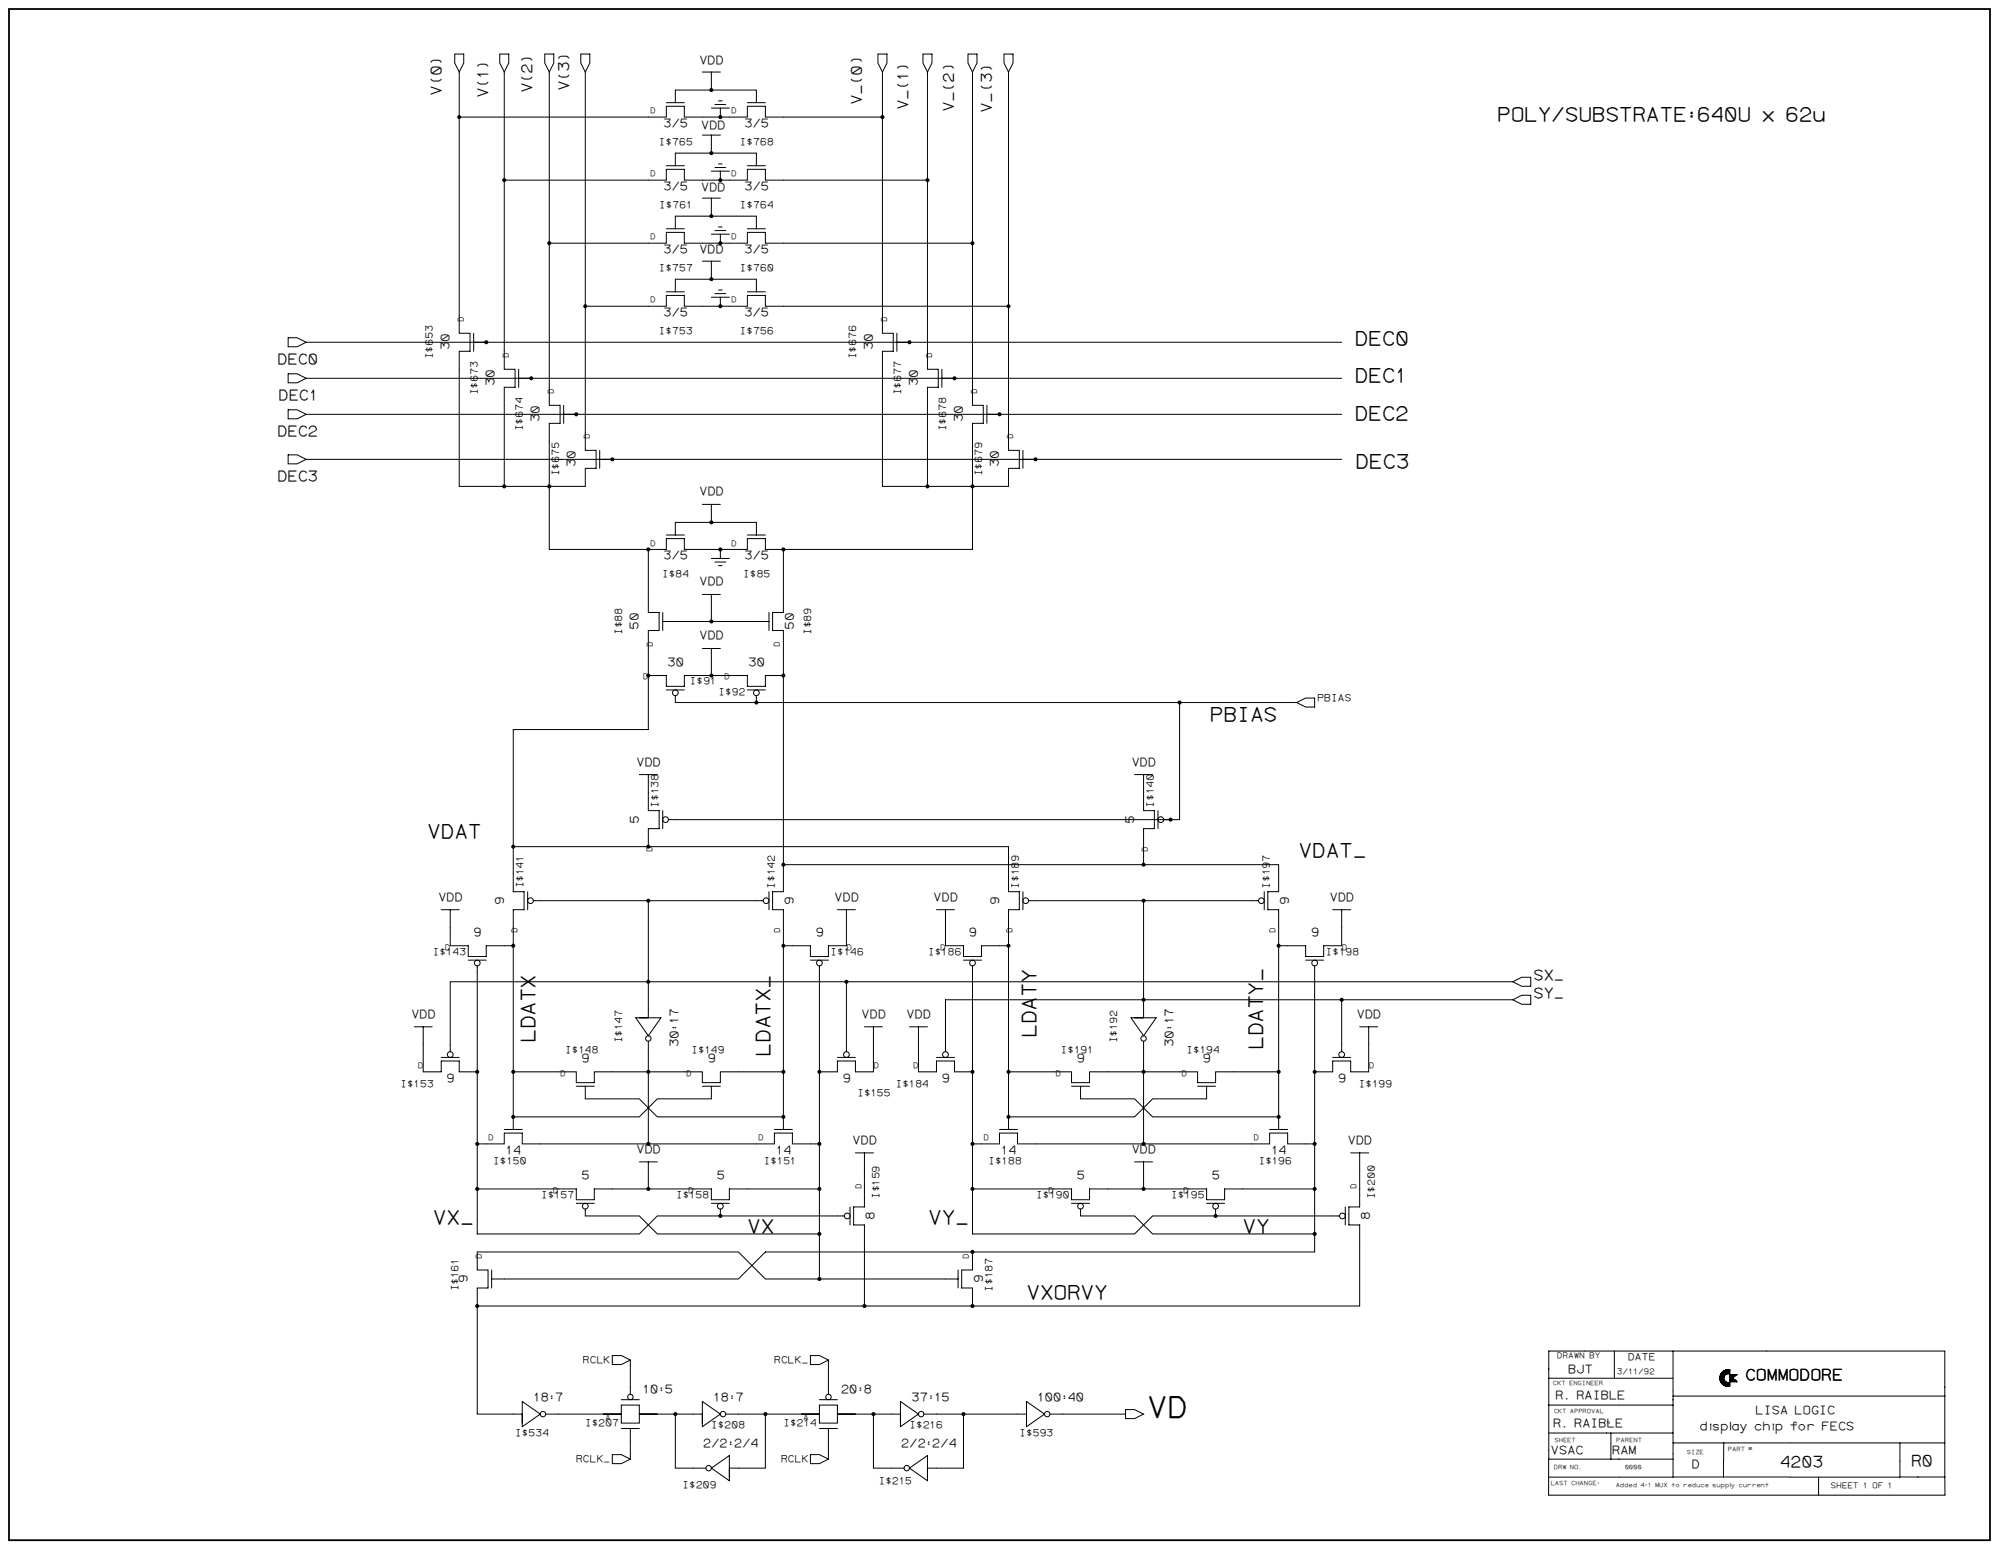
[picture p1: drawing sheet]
<svg xmlns="http://www.w3.org/2000/svg" width="1189mm" height="921mm" viewBox="0 0 1189 921" stroke-linecap="round" stroke-linejoin="round" font-family="sans-serif">
<path d="M5 5h1179v911h-1179z" fill="#fff" stroke="#fff" stroke-width=".59"/>
<path d="M5 5h1179v911h-1179z" fill="none" stroke="#000" stroke-width="1.1"/>
<g fill="#000" stroke="#000" stroke-width=".59">
<circle cx="423" cy="54" r=".9"/>
<circle cx="273" cy="70" r=".9"/>
<circle cx="428" cy="70" r=".9"/>
<circle cx="525" cy="70" r=".9"/>
<circle cx="423" cy="91" r=".9"/>
<circle cx="300" cy="107" r=".9"/>
<circle cx="428" cy="107" r=".9"/>
<circle cx="552" cy="107" r=".9"/>
<circle cx="423" cy="129" r=".9"/>
<circle cx="327" cy="145" r=".9"/>
<circle cx="428" cy="145" r=".9"/>
<circle cx="578" cy="145" r=".9"/>
<circle cx="423" cy="166" r=".9"/>
<circle cx="348" cy="182" r=".9"/>
<circle cx="428" cy="182" r=".9"/>
<circle cx="600" cy="182" r=".9"/>
<circle cx="289" cy="204" r=".9"/>
<circle cx="541" cy="204" r=".9"/>
<circle cx="316" cy="225" r=".9"/>
<circle cx="568" cy="225" r=".9"/>
<circle cx="343" cy="246" r=".9"/>
<circle cx="594" cy="246" r=".9"/>
<circle cx="364" cy="273" r=".9"/>
<circle cx="616" cy="273" r=".9"/>
<circle cx="300" cy="289" r=".9"/>
<circle cx="327" cy="289" r=".9"/>
<circle cx="552" cy="289" r=".9"/>
<circle cx="578" cy="289" r=".9"/>
<circle cx="423" cy="311" r=".9"/>
<circle cx="386" cy="327" r=".9"/>
<circle cx="428" cy="327" r=".9"/>
<circle cx="466" cy="327" r=".9"/>
<circle cx="423" cy="370" r=".9"/>
<circle cx="386" cy="402" r=".9"/>
<circle cx="423" cy="402" r=".9"/>
<circle cx="450" cy="418" r=".9"/>
<circle cx="466" cy="402" r=".9"/>
<circle cx="702" cy="418" r=".9"/>
<circle cx="696" cy="487" r=".9"/>
<circle cx="305" cy="503" r=".9"/>
<circle cx="386" cy="503" r=".9"/>
<circle cx="466" cy="514" r=".9"/>
<circle cx="680" cy="514" r=".9"/>
<circle cx="386" cy="536" r=".9"/>
<circle cx="680" cy="536" r=".9"/>
<circle cx="305" cy="562" r=".9"/>
<circle cx="466" cy="562" r=".9"/>
<circle cx="600" cy="562" r=".9"/>
<circle cx="760" cy="562" r=".9"/>
<circle cx="386" cy="584" r=".9"/>
<circle cx="503" cy="584" r=".9"/>
<circle cx="680" cy="595" r=".9"/>
<circle cx="798" cy="595" r=".9"/>
<circle cx="284" cy="637" r=".9"/>
<circle cx="305" cy="637" r=".9"/>
<circle cx="386" cy="637" r=".9"/>
<circle cx="466" cy="637" r=".9"/>
<circle cx="487" cy="637" r=".9"/>
<circle cx="578" cy="637" r=".9"/>
<circle cx="600" cy="637" r=".9"/>
<circle cx="680" cy="637" r=".9"/>
<circle cx="760" cy="637" r=".9"/>
<circle cx="782" cy="637" r=".9"/>
<circle cx="305" cy="664" r=".9"/>
<circle cx="466" cy="664" r=".9"/>
<circle cx="600" cy="664" r=".9"/>
<circle cx="760" cy="664" r=".9"/>
<circle cx="284" cy="680" r=".9"/>
<circle cx="386" cy="680" r=".9"/>
<circle cx="487" cy="680" r=".9"/>
<circle cx="578" cy="680" r=".9"/>
<circle cx="680" cy="680" r=".9"/>
<circle cx="782" cy="680" r=".9"/>
<circle cx="284" cy="707" r=".9"/>
<circle cx="386" cy="707" r=".9"/>
<circle cx="487" cy="707" r=".9"/>
<circle cx="578" cy="707" r=".9"/>
<circle cx="680" cy="707" r=".9"/>
<circle cx="782" cy="707" r=".9"/>
<circle cx="428" cy="723" r=".9"/>
<circle cx="487" cy="734" r=".9"/>
<circle cx="723" cy="723" r=".9"/>
<circle cx="782" cy="734" r=".9"/>
<circle cx="578" cy="744" r=".9"/>
<circle cx="284" cy="777" r=".9"/>
<circle cx="487" cy="761" r=".9"/>
<circle cx="514" cy="777" r=".9"/>
<circle cx="578" cy="777" r=".9"/>
<circle cx="402" cy="841" r=".9"/>
<circle cx="455" cy="841" r=".9"/>
<circle cx="519" cy="841" r=".9"/>
<circle cx="573" cy="841" r=".9"/>
</g>
<g fill="none" stroke="#000" stroke-width=".59">
<path d="M270 32h6v5l-3 6-3-6zM297 32h6v5l-3 6-3-6zM324 32h5v5l-2 6-3-6zM345 32h6v5l-3 6-3-6zM522 32h5v5l-2 6-3-6zM549 32h5v5l-2 6-3-6zM576 32h5v5l-3 6-2-6zM597 32h5v5l-2 6-3-6zM273 43v155h7v11h-7v80h75v-10h7v-11h-7v-225M300 43v177h6v10h-6v59M327 43v198h6v11h-6v75h59v37h6v11h-6v59h-81v96h7v11h-7v131M418 43h10"/>
<path d="M423 43v11M427 60h2M525 43v155h6v11h-6v80h75v-10h6v-11h-6v-225M552 43v177h6v10h-6v59M578 43v198h7v11h-7v75h-112v37h-7v11h7v155h-7v11h7v131M273 70h123v-7h11v7h37v-7h11v7h70M396 61h11M402 61v-7h48v7M423 64h11M425 62h7M428 64v6M444 61h11"/>
<path d="M396 99h11M402 99v-8h48v8M418 80h10M423 80v11M425 100h7M427 97h2M444 99h11M300 107h96v-6h11v6h37v-6h11v6h97M418 118h10M423 118v11M423 102h11M428 102v5"/>
<path d="M396 136h11M402 136v-7h48v7M423 139h11M425 137h7M427 135h2M428 139v6M444 136h11M327 145h69v-7h11v7h37v-7h11v7h123M418 155h10M423 155v11M396 174h11M402 174v-8h48v8"/>
<path d="M423 177h11M425 175h7M427 172h2M428 177v5M444 174h11M282 198v11M348 182h48v-6h11v6h37v-6h11v6h145M533 198v11M171 201h6l5 3-5 2h-6zM182 204h616M308 220v10M560 220v10"/>
<path d="M171 222h6l5 3-5 3h-6zM182 225h616M171 244h6l5 2-5 3h-6zM182 246h616M335 241v11M587 241v11M171 270h6l5 3-5 3h-6zM182 273h616M357 268v11M608 268v11M418 300h10M423 300v11"/>
<path d="M396 318h11M402 318v-7h48v7M444 318h11M386 327h10v-7h11v7h37v-7h11v7h11M423 332h11M425 334h7M427 336h2M428 327v5M418 353h10M423 353v17M394 370h63M394 364v11"/>
<path d="M457 364v11M418 386h10M423 386v16M386 402h10v6h11v-6h37v6h11v-6h11M396 410h11M402 414v4h369M444 410h11M450 414v4M702 418v69h-304M771 418l6-3h5v5h-5zM380 461h11M386 461v21h6v11h-6v10"/>
<path d="M675 461h10M680 461v21h7v11h-7v21M394 482v11M689 482v11M692 487h4M305 503h295v27h6v11h-6v131M466 514h294v16h-6v11h6v131M314 530v11M317 536h69v69M386 536h68M457 530v11M608 530v11"/>
<path d="M612 536h68v69M680 536h68M752 530v11M262 541h11M268 541v21h10v7h11v-7h16M498 541h11M503 541v21h-10v7h-11v-7h-16M557 541h11M562 541v21h11v7h11v-7h16M793 541h10M798 541v21h-11v7h-10v-7h-17M278 571h11"/>
<path d="M284 574v160h96l11-11h111M482 571h11M487 574v187M573 571h11M578 574v160h97l10-11h112M777 571h10M782 574v170h-327l-16 17h-147M503 584v41M798 595v30M900 584h-632v41M900 584l5-3h5v5h-5zM900 595l5-3h5v5h-5z"/>
<path d="M900 595h-338v30M246 611h11M252 611v26h10v-6h11v6h11M378 605h15l-7 11zM386 619v61M514 611h11M519 611v26h-10v-6h-11v6h-11M541 611h11M546 611v26h11v-6h11v6h10M673 605h15l-8 11zM680 619v61M809 611h10"/>
<path d="M814 611v26h-11v-6h-10v6h-11M262 629h11M305 637h38v7h10v-7h65v7h10v-7h38M498 629h11M557 629h11M600 637h37v7h11v-7h64v7h11v-7h37M793 629h10M343 646h10M348 646v7h32l11 11h75M418 646h10M423 646v7h-32l-11 11h-75M637 646h11"/>
<path d="M643 646v7h32l10 11h75M712 646h11M718 646v7h-33l-10 11h-75M300 672h11M461 672h10M594 672h11M755 672h11M284 680h16v-6h11v6h150v-6h10v6h16M380 691h11M386 691v16M509 686h10M514 686v32h-6v10h6v49h295v-49h-7v-10h7v-32"/>
<path d="M578 680h16v-6h11v6h150v-6h11v6h16M675 691h10M680 691v16h38v6h10v-6h54M803 686h11M284 707h59v6h10v-6h70v6h11v-6h53M343 716h10M348 719v4h32l11 11h96M423 716h11M428 719v4M506 718v10M578 707h59v6h11v-6h32M637 716h11"/>
<path d="M643 719v4h32l10 11h97M718 716h10M723 719v4M800 718v10M292 755v11M570 755v11M578 744v11h-6v11h6v11M284 777v64h27M284 777h230M487 761h-32l-16-17h-155v11h6v11h-6v11M487 761h83M364 806h6l5 3-5 2h-6z"/>
<path d="M375 809v20M482 806h5l6 3-6 2h-5zM493 809v20M921 803h236v86h-236zM921 820h74M960 803v16M995 803v75h-74M1023 819h2v5v-3l1 3-1-4 1 1v3v-3l1 1h2v2h-2h-1v-2v2M1023 818v4v-5l1 5v-5v6v-7v6v-5v5l-1-5v4M1024 819v4v-7v3v-3v7M1024 819l1-3v7M1024 816v7"/>
<path d="M1025 816v1M1025 816v7v-7l-1 7 1-7v7v-4v4l1-2-1 3v-4v4v-3l1 3v-3v3v-2v2v-2l1 2v-2v2v-2v2v-2l1 2v-2v2l1-2v2v-2l-1 2v-2v2v-2v2v-2l-1 2v-2v2v-2M1025 815v8v-7v7v-7h-1v7h1h-1v-7v6v-3M1026 815l-3 3 1 1h-1l1-1-1 1h1h-1h1v2l-1-2 1 1h-1v1l2 2-1-1 1 1v-1v1v-1v1l-1-2M1026 815l-1 3M1026 815v3M1026 817v-2v3l-1-3v3v-3v4M1026 817v-2v3M1026 817v-2v2M1027 817h.1M1028 815v2l1-2v2v-2v2v-2l-1 2v-2v2v-2v2l-2-1h2l-1 1v-2v2l1-2v2v-2v2v-2v2l-1-2v2v-2v2v-2v2v-2l-1 2v-2v2M1028 815l1 2v-2l-1 2v-2v2v-2l-1 2v-2v2v-2v2l-1-2v2v-2v2v-2v3l1-1h2"/>
<path d="M1029 817h4l-2 2h-2zM1029 820h2l2 2h-4zM1029 815a5 5 0 0 0-6 4 5 5 0 0 0 6 5v-2a2.7 2.7 0 0 1-4-3 2.7 2.7 0 0 1 4-2M1029 815h-3l-1 3v-3v4v-3v8M1029 815v2M1029 819h2M1029 818h3M1029 817h2M1029 817v2M1030 817v2M1030 820v2M1031 820v2v-2v2v-2l1 2"/>
<path d="M1031 817v2M1031 817h2l-2 2zM1031 820h-2h2l-2 1h3h-3h3h-3l4 1-1-1v1M1031 817v2h-2M1032 817v1h-3M1032 817v1M1033 817h.1M311 833l10 8-10 7zM370 832h10M418 833l10 8-10 7zM487 832h11M536 833l10 8-10 7z"/>
<path d="M610 833l11 8-11 7zM669 838h6l5 3-5 3h-6zM921 836h74M995 830h162M1026 821v3v-3v3v-2v2l1-2v2v-2v2v-2v2l1-2v2v-2l1 2M1027 823h2M1029 821h4M1029 822v-2v2v-2v2l1-2v2v-2v2M1032 822v-1v1M325 841h45M370 841v5h10v-5M370 841v-5h10v5"/>
<path d="M370 849h10M375 849v19M380 841h38M402 841v32h18M432 841h55M455 841v32h-21M487 841v5h11v-5M487 841v-5h11v5M487 849h11M493 849v19M498 841h38M519 841v32h19"/>
<path d="M549 841h61M573 841v32h-21M624 841h45M921 852h74M958 852v16M995 858h162M1025 858v20M1130 858v20h-65M364 865h6l5 3-5 2h-6zM423 873l11-7v15zM482 865h5l6 3-6 2h-5zM541 873l11-7v15z"/>
<path d="M921 868h74M995 878h70M1082 878v11M1130 878h27"/>
<circle cx="402" cy="412" r="1.7"/>
<circle cx="450" cy="412" r="1.7"/>
<circle cx="396" cy="487" r="1.7"/>
<circle cx="690" cy="487" r="1.7"/>
<circle cx="316" cy="536" r="1.7"/>
<circle cx="456" cy="536" r="1.7"/>
<circle cx="610" cy="536" r="1.7"/>
<circle cx="750" cy="536" r="1.7"/>
<circle cx="284" cy="573" r="1.7"/>
<circle cx="487" cy="573" r="1.7"/>
<circle cx="578" cy="573" r="1.7"/>
<circle cx="782" cy="573" r="1.7"/>
<circle cx="386" cy="618" r="1.6"/>
<circle cx="680" cy="618" r="1.6"/>
<circle cx="268" cy="627" r="1.7"/>
<circle cx="503" cy="627" r="1.7"/>
<circle cx="562" cy="627" r="1.7"/>
<circle cx="798" cy="627" r="1.7"/>
<circle cx="348" cy="717" r="1.7"/>
<circle cx="428" cy="717" r="1.7"/>
<circle cx="643" cy="717" r="1.7"/>
<circle cx="723" cy="717" r="1.7"/>
<circle cx="504" cy="723" r="1.7"/>
<circle cx="798" cy="723" r="1.7"/>
<circle cx="375" cy="831" r="1.6"/>
<circle cx="493" cy="831" r="1.6"/>
<circle cx="323" cy="841" r="1.6"/>
<circle cx="430" cy="841" r="1.6"/>
<circle cx="548" cy="841" r="1.6"/>
<circle cx="623" cy="841" r="1.6"/>
<circle cx="421" cy="873" r="1.6"/>
<circle cx="539" cy="873" r="1.6"/>
</g>
<text font-size="17.9" x="682" y="842">VD</text>
<g font-size="11.9">
<text x="890" y="72">POLY/SUBSTRATE:640U x 62u</text>
<text x="806" y="205">DEC0</text>
<text x="806" y="227">DEC1</text>
<text x="806" y="250">DEC2</text>
<text x="806" y="278">DEC3</text>
<text x="719" y="429">PBIAS</text>
<text x="254" y="498">VDAT</text>
<text x="772" y="510">VDAT_</text>
<text x="616" y="617" transform="rotate(-90 616 617)">LDATY</text>
<text x="318" y="620" transform="rotate(-90 318 620)">LDATX</text>
<text x="458" y="628" transform="rotate(-90 458 628)">LDATX_</text>
<text x="751" y="624" transform="rotate(-90 751 624)">LDATY_</text>
<text x="257" y="728">VX_</text>
<text x="552" y="728">VY_</text>
<text x="444" y="733">VX</text>
<text x="739" y="733">VY</text>
<text x="610" y="772">VXORVY</text>
</g>
<g font-size="9.5">
<text x="1038" y="821">COMMODORE</text>
<text x="1058" y="873">4203</text>
<text x="1136" y="872">R0</text>
</g>
<g font-size="8.9">
<text x="262" y="57" transform="rotate(-90 262 57)">V(0)</text>
<text x="290" y="58" transform="rotate(-90 290 58)">V(1)</text>
<text x="316" y="55" transform="rotate(-90 316 55)">V(2)</text>
<text x="338" y="54" transform="rotate(-90 338 54)">V(3)</text>
<text x="512" y="63" transform="rotate(-90 512 63)">V_(0)</text>
<text x="540" y="66" transform="rotate(-90 540 66)">V_(1)</text>
<text x="567" y="67" transform="rotate(-90 567 67)">V_(2)</text>
<text x="590" y="67" transform="rotate(-90 590 67)">V_(3)</text>
<text x="165" y="216">DEC0</text>
<text x="165" y="238">DEC1</text>
<text x="165" y="259">DEC2</text>
<text x="165" y="286">DEC3</text>
<text x="912" y="583">SX_</text>
<text x="912" y="593">SY_</text>
</g>
<g font-size="7.1">
<text x="416" y="38">VDD</text>
<text x="394" y="76">3/5</text>
<text x="417" y="77">VDD</text>
<text x="443" y="76">3/5</text>
<text x="394" y="113">3/5</text>
<text x="417" y="114">VDD</text>
<text x="443" y="113">3/5</text>
<text x="394" y="151">3/5</text>
<text x="416" y="151">VDD</text>
<text x="443" y="151">3/5</text>
<text x="394" y="188">3/5</text>
<text x="443" y="188">3/5</text>
<text x="267" y="208" transform="rotate(-90 267 208)">30</text>
<text x="519" y="208" transform="rotate(-90 519 208)">30</text>
<text x="294" y="230" transform="rotate(-90 294 230)">30</text>
<text x="546" y="230" transform="rotate(-90 546 230)">30</text>
<text x="321" y="251" transform="rotate(-90 321 251)">30</text>
<text x="572" y="251" transform="rotate(-90 572 251)">30</text>
<text x="342" y="278" transform="rotate(-90 342 278)">30</text>
<text x="594" y="278" transform="rotate(-90 594 278)">30</text>
<text x="416" y="295">VDD</text>
<text x="394" y="333">3/5</text>
<text x="443" y="333">3/5</text>
<text x="416" y="348">VDD</text>
<text x="380" y="374" transform="rotate(-90 380 374)">50</text>
<text x="472" y="374" transform="rotate(-90 472 374)">50</text>
<text x="416" y="380">VDD</text>
<text x="397" y="396">30</text>
<text x="445" y="396">30</text>
<text x="378" y="455">VDD</text>
<text x="673" y="455">VDD</text>
<text x="380" y="490" transform="rotate(-90 380 490)">5</text>
<text x="674" y="490" transform="rotate(-90 674 490)">5</text>
<text x="261" y="536">VDD</text>
<text x="299" y="538" transform="rotate(-90 299 538)">9</text>
<text x="472" y="538" transform="rotate(-90 472 538)">9</text>
<text x="496" y="536">VDD</text>
<text x="555" y="536">VDD</text>
<text x="594" y="538" transform="rotate(-90 594 538)">9</text>
<text x="766" y="538" transform="rotate(-90 766 538)">9</text>
<text x="791" y="536">VDD</text>
<text x="281" y="557">9</text>
<text x="485" y="557">9</text>
<text x="576" y="557">9</text>
<text x="780" y="557">9</text>
<text x="244" y="605">VDD</text>
<text x="512" y="605">VDD</text>
<text x="539" y="605">VDD</text>
<text x="807" y="605">VDD</text>
<text x="403" y="623" transform="rotate(-90 403 623)">30:17</text>
<text x="698" y="623" transform="rotate(-90 698 623)">30:17</text>
<text x="346" y="631">9</text>
<text x="421" y="631">9</text>
<text x="640" y="631">9</text>
<text x="715" y="631">9</text>
<text x="265" y="643">9</text>
<text x="501" y="643">9</text>
<text x="560" y="643">9</text>
<text x="796" y="643">9</text>
<text x="507" y="680">VDD</text>
<text x="801" y="680">VDD</text>
<text x="301" y="686">14</text>
<text x="378" y="686">VDD</text>
<text x="461" y="686">14</text>
<text x="595" y="686">14</text>
<text x="673" y="686">VDD</text>
<text x="756" y="686">14</text>
<text x="346" y="701">5</text>
<text x="426" y="701">5</text>
<text x="640" y="701">5</text>
<text x="721" y="701">5</text>
<text x="520" y="725" transform="rotate(-90 520 725)">8</text>
<text x="814" y="725" transform="rotate(-90 814 725)">8</text>
<text x="278" y="763" transform="rotate(-90 278 763)">9</text>
<text x="584" y="763" transform="rotate(-90 584 763)">9</text>
<text x="933" y="817">BJT</text>
<text x="317" y="833">18:7</text>
<text x="382" y="829">10:5</text>
<text x="424" y="833">18:7</text>
<text x="500" y="829">20:8</text>
<text x="542" y="833">37:15</text>
<text x="617" y="833">100:40</text>
<text x="925" y="832">R. RAIBLE</text>
<text x="1044" y="841">LISA LOGIC</text>
<text x="924" y="848">R. RAIBLE</text>
<text x="1011" y="851">display chip for FECS</text>
<text x="418" y="860">2/2:2/4</text>
<text x="536" y="860">2/2:2/4</text>
<text x="922" y="864">VSAC</text>
<text x="959" y="864">RAM</text>
<text x="1006" y="873">D</text>
</g>
<g font-size="6">
<text x="392" y="86">I$765</text>
<text x="440" y="86">I$768</text>
<text x="392" y="123">I$761</text>
<text x="440" y="123">I$764</text>
<text x="392" y="161">I$757</text>
<text x="440" y="161">I$760</text>
<text x="392" y="198">I$753</text>
<text x="440" y="198">I$756</text>
<text x="257" y="214" transform="rotate(-90 257 214)">I$653</text>
<text x="509" y="214" transform="rotate(-90 509 214)">I$676</text>
<text x="284" y="235" transform="rotate(-90 284 235)">I$673</text>
<text x="536" y="235" transform="rotate(-90 536 235)">I$677</text>
<text x="311" y="256" transform="rotate(-90 311 256)">I$674</text>
<text x="563" y="256" transform="rotate(-90 563 256)">I$678</text>
<text x="332" y="283" transform="rotate(-90 332 283)">I$675</text>
<text x="584" y="283" transform="rotate(-90 584 283)">I$679</text>
<text x="394" y="343">I$84</text>
<text x="442" y="343">I$85</text>
<text x="370" y="378" transform="rotate(-90 370 378)">I$88</text>
<text x="482" y="378" transform="rotate(-90 482 378)">I$89</text>
<text x="410" y="407">I$91</text>
<text x="427" y="413">I$92</text>
<text x="783" y="417">PBIAS</text>
<text x="391" y="480" transform="rotate(-90 391 480)">I$138</text>
<text x="686" y="480" transform="rotate(-90 686 480)">I$140</text>
<text x="311" y="528" transform="rotate(-90 311 528)">I$141</text>
<text x="461" y="528" transform="rotate(-90 461 528)">I$142</text>
<text x="606" y="528" transform="rotate(-90 606 528)">I$189</text>
<text x="755" y="528" transform="rotate(-90 755 528)">I$197</text>
<text x="257" y="568">I$143</text>
<text x="494" y="568">I$146</text>
<text x="552" y="568">I$186</text>
<text x="788" y="568">I$198</text>
<text x="370" y="620" transform="rotate(-90 370 620)">I$147</text>
<text x="664" y="620" transform="rotate(-90 664 620)">I$192</text>
<text x="336" y="626">I$148</text>
<text x="411" y="626">I$149</text>
<text x="631" y="626">I$191</text>
<text x="706" y="626">I$194</text>
<text x="238" y="646">I$153</text>
<text x="533" y="646">I$184</text>
<text x="808" y="646">I$199</text>
<text x="510" y="652">I$155</text>
<text x="293" y="692">I$150</text>
<text x="454" y="692">I$151</text>
<text x="588" y="692">I$188</text>
<text x="748" y="692">I$196</text>
<text x="322" y="712">I$157</text>
<text x="402" y="712">I$158</text>
<text x="523" y="713" transform="rotate(-90 523 713)">I$159</text>
<text x="616" y="712">I$190</text>
<text x="696" y="712">I$195</text>
<text x="817" y="713" transform="rotate(-90 817 713)">I$200</text>
<text x="273" y="768" transform="rotate(-90 273 768)">I$161</text>
<text x="590" y="768" transform="rotate(-90 590 768)">I$187</text>
<text x="968" y="809">DATE</text>
<text x="346" y="810">RCLK</text>
<text x="460" y="810">RCLK_</text>
<text x="348" y="848">I$207</text>
<text x="423" y="849">I$208</text>
<text x="466" y="848">I$214</text>
<text x="541" y="849">I$216</text>
<text x="306" y="854">I$534</text>
<text x="606" y="854">I$593</text>
<text x="342" y="869">RCLK_</text>
<text x="464" y="869">RCLK</text>
<text x="406" y="885">I$209</text>
<text x="522" y="883">I$215</text>
</g>
<g font-size="4.8">
<text x="387" y="67">D</text>
<text x="435" y="67">D</text>
<text x="387" y="105">D</text>
<text x="435" y="105">D</text>
<text x="387" y="142">D</text>
<text x="435" y="142">D</text>
<text x="387" y="180">D</text>
<text x="435" y="180">D</text>
<text x="276" y="192" transform="rotate(-90 276 192)">D</text>
<text x="527" y="192" transform="rotate(-90 527 192)">D</text>
<text x="302" y="213" transform="rotate(-90 302 213)">D</text>
<text x="554" y="213" transform="rotate(-90 554 213)">D</text>
<text x="329" y="235" transform="rotate(-90 329 235)">D</text>
<text x="581" y="235" transform="rotate(-90 581 235)">D</text>
<text x="351" y="261" transform="rotate(-90 351 261)">D</text>
<text x="602" y="261" transform="rotate(-90 602 261)">D</text>
<text x="387" y="324">D</text>
<text x="435" y="324">D</text>
<text x="388" y="385" transform="rotate(-90 388 385)">D</text>
<text x="464" y="385" transform="rotate(-90 464 385)">D</text>
<text x="382" y="404">D</text>
<text x="431" y="404">D</text>
<text x="388" y="507" transform="rotate(-90 388 507)">D</text>
<text x="682" y="507" transform="rotate(-90 682 507)">D</text>
<text x="308" y="555" transform="rotate(-90 308 555)">D</text>
<text x="464" y="555" transform="rotate(-90 464 555)">D</text>
<text x="602" y="555" transform="rotate(-90 602 555)">D</text>
<text x="758" y="555" transform="rotate(-90 758 555)">D</text>
<text x="265" y="565">D</text>
<text x="503" y="565">D</text>
<text x="559" y="565">D</text>
<text x="798" y="565">D</text>
<text x="249" y="635">D</text>
<text x="519" y="635">D</text>
<text x="543" y="635">D</text>
<text x="814" y="635">D</text>
<text x="333" y="640">D</text>
<text x="408" y="640">D</text>
<text x="628" y="640">D</text>
<text x="703" y="640">D</text>
<text x="290" y="678">D</text>
<text x="451" y="678">D</text>
<text x="585" y="678">D</text>
<text x="745" y="678">D</text>
<text x="512" y="707" transform="rotate(-90 512 707)">D</text>
<text x="807" y="707" transform="rotate(-90 807 707)">D</text>
<text x="329" y="709">D</text>
<text x="409" y="709">D</text>
<text x="623" y="709">D</text>
<text x="704" y="709">D</text>
<text x="286" y="749" transform="rotate(-90 286 749)">D</text>
<text x="576" y="749" transform="rotate(-90 576 749)">D</text>
<text x="926" y="808">DRAWN BY</text>
<text x="962" y="817">3/11/92</text>
<text x="360" y="844">A</text>
<text x="478" y="844">A</text>
<text x="1089" y="885">SHEET 1 OF 1</text>
</g>
<g font-size="3.6">
<text x="924" y="824">CKT ENGINEER</text>
<text x="924" y="840">CKT APPROVAL</text>
<text x="924" y="858">SHEET</text>
<text x="961" y="857">PARENT</text>
<text x="1028" y="863">PART #</text>
<text x="1003" y="864">SIZE</text>
<text x="924" y="873">DRW NO.</text>
<text x="966" y="873">0000</text>
<text x="922" y="883">LAST CHANGE:</text>
<text x="961" y="884">Added 4:1 MUX to reduce supply current</text>
</g>
<text font-size="2.7" x="956" y="847">N</text>
</svg>
